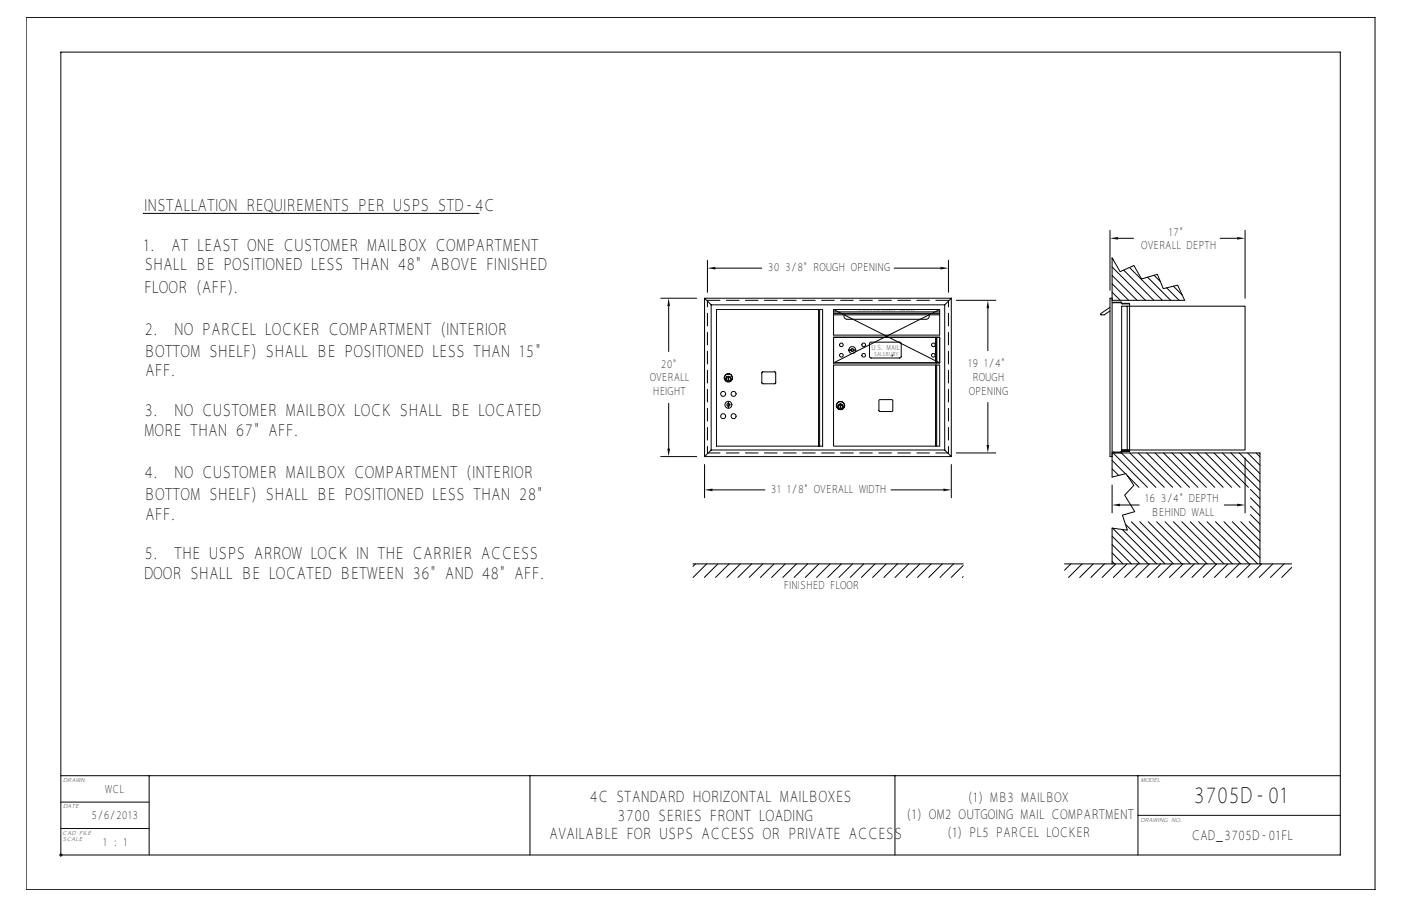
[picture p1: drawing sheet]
<svg xmlns="http://www.w3.org/2000/svg" width="432mm" height="279mm" viewBox="0 0 432 279" stroke-linecap="round" stroke-linejoin="round" font-family="sans-serif">
<g fill="none" stroke="#000" stroke-width=".31">
<path d="M8.1 5.4h415.7v269h-415.7zM44.4 65.8h-.3h103.7M342.1 71v18.5M342.8 79.7l.3 .3M344.6 73.5h4.7M376.1 73.5h5.2M383.7 71v21M203.6 92h11.1M206.1 94.4v14M217.2 92l2 2M218 80.2v10M219.2 94v44.8"/>
<path d="M219.2 94h72M220.5 82.7h14.3M220.8 95.4h32.7v42.2h-32.7zM252.3 95.4v42.2M252.6 95.4v42.2M256.9 97.1h32.7M256.9 95.4h32.7M256.9 96.2h32.7M256.9 96.6h32.7M256.9 95.4l32.7 16.5M256.9 95.4v7.9h32.7v-7.9M260.2 97.1a.95 .95 0 0 0 .9 1.4h24.4a.95 .95 0 0 0 .8-1.4"/>
<path d="M275.6 82.7h14.3M289.6 95.4l-32.7 16.5M291.2 94v44.8M292.3 80.2v10M293.2 92h-76v48.8M293.2 92v48.8M293.2 92l-2 2M294.8 92.6h12.1M304.5 95.1v13.1M342.1 94.8l-2.9 2.1 1.1 .2 1.8-1.2M342.8 93.4l2.9-.2v.5h2.5M342.8 92.6h22.3l-2.1-4.7-4.5 1.1-1.8-4.4-4.9 1.4-2.3-4.1-4.3 1.9-2.4-4.3v67.6l4.2-1 2.5 3.6-2.9 3 3.2 5.1-3.9 1.1 1.6 4.6-4.7-.6v11"/>
<path d="M342.8 92h-.7v48.8h.7M342.8 90.1l2.5 2.5M342.8 87.5l5.1 5.1M342.8 84.9l7.6 7.7M342.8 82.3l10.2 10.3M343.3 93.4v-.2h2.1v.2M345.7 94.4h38v44.4h-38zM346 93.7v-.1h2.1l.1 45.5M346.3 83.3l9.3 9.3M347.4 94.4v44.4M348.1 82.5l10.1 10.1M353.7 85.5l7.1 7.1"/>
<path d="M355.7 84.9l1.9 1.9M359.6 88.8l3.8 3.8M361.7 88.3l2.7 2.7M224.4 116.6l.2 .7zM234.9 114.8h4.1v3.5h-4.1zM256.9 112.6h32.7v25h-32.7zM256.9 111.9v-7.9h32.7v7.9M256.9 111.9h32.7M261.6 108h2.2M268.1 105.7l9.4-.2 .3 .5-.1 4.1-.4 .3h-9l-.3-.5zM275.2 109.5l-.3 .3M288.4 104v7.9"/>
<path d="M288.4 112.6v25M288.7 104v7.9M288.7 112.6v25M206.1 124.4v14M219.2 138.8h72M219.2 138.8l-2 2M224.5 123.8v2.1M258.6 125.1h.9M259 125.1l.1 .8zM259.1 124.6v1M271 123.3h4.1v3.5h-4.1zM291.2 138.8l2 2"/>
<path d="M294.8 139.7h12.1M304.5 124.1v13.1M342.8 139.7h45.5v34.2M343 139.7l10.6 10.6M343.3 139.4v.2h2.1v-.2M345.6 139.7l10.6 10.6M345.7 138.8h2.5M346 139.1v.1h2.1v-.1M348.2 139.1h-2.5v.5l-2.9-.2M348.2 139.7l10.6 10.6M350.8 139.7l10.6 10.6M353.4 139.7l10.6 10.6"/>
<path d="M356 139.7l10.6 10.6M358.6 139.7l10.6 10.6M361.2 139.7l10.6 10.6M363.8 139.7l10.6 10.6M366.4 139.7l10.6 10.6M369 139.7l10.6 10.6M371.6 139.7l10.6 10.6M374.2 139.7l10.6 10.6M376.8 139.7l11.5 11.6M379.4 139.7l8.9 9M382 139.7l6.3 6.4M384.5 139.7l3.8 3.8"/>
<path d="M387.1 139.7l1.2 1.2M203.6 140.8h11.1M217.2 140.8h76M217.2 143.3v10.2M219.6 151.1h16.1M274.6 151.1h16.2M293.2 143.3v10.2M342.8 149.6v8.6M342.8 144.6l2 2M342.8 142l4.1 4.1M345.2 155.7h5.9M347.4 146.7l3.7 3.6"/>
<path d="M377.3 155.7h4M383.7 141.2v17M385.4 158.7l2.9 2.9M385.4 156.1l2.9 2.9M385.4 153.5l2.9 2.9M385.4 150.9l2.9 2.9M213.6 173.9h83.3M214.3 173.9l-.7 .8M217.8 173.9l-4.2 4.2M221.3 173.9l-4.2 4.2M224.7 173.9l-4.2 4.2M228.2 173.9l-4.2 4.2"/>
<path d="M231.6 173.9l-4.2 4.2M235.1 173.9l-4.2 4.2M238.5 173.9l-4.1 4.2M242 173.9l-4.2 4.2M245.5 173.9l-4.2 4.2M248.9 173.9l-4.2 4.2M252.4 173.9l-4.2 4.2M255.8 173.9l-4.1 4.2M259.3 173.9l-4.2 4.2M262.8 173.9l-4.2 4.2M266.2 173.9l-4.2 4.2M269.7 173.9l-4.2 4.2"/>
<path d="M273.1 173.9l-4.1 4.2M276.6 173.9l-4.2 4.2M280.1 173.9l-4.2 4.2M283.5 173.9l-4.2 4.2M287 173.9l-4.2 4.2M290.4 173.9l-4.2 4.2M293.9 173.9l-4.2 4.2M296.9 174.4l-3.7 3.7M296.9 177.8l-.3 .3M328.1 173.9h70M330 173.9l-1.9 2M333.5 173.9l-4.2 4.2"/>
<path d="M337 173.9l-4.2 4.2M340.4 173.9l-4.2 4.2M342.8 173.1l.7 .8M342.8 170.5l3.3 3.4M342.8 167.9l5.9 6M342.8 165.3l8.5 8.6M342.9 162.9l11 11M343.9 173.9l-4.2 4.2M345.9 163.3l10.6 10.6M346.9 161.7l12.2 12.2M347.3 173.9l-4.2 4.2M348.7 160.9l13 13"/>
<path d="M350.8 173.9l-4.2 4.2M351.3 160.9l13 13M353.9 160.9l13 13M354.2 173.9l-4.1 4.2M356.5 160.9l13 13M357.7 173.9l-4.2 4.2M359.1 160.9l13 13M361.2 173.9l-4.2 4.2M361.7 160.9l13 13M364.3 160.9l13 13M364.6 173.9l-4.2 4.2M366.8 160.9l13.1 13"/>
<path d="M368.1 173.9l-4.2 4.2M369.4 160.9l13 13M371.5 173.9l-4.1 4.2M372 160.9l13 13M374.6 160.9l13 13M375 173.9l-4.2 4.2M377.2 160.9l11.1 11.1M378.5 173.9l-4.2 4.2M379.8 160.9l8.5 8.5M381.9 173.9l-4.2 4.2M382.4 160.9l5.9 5.9M385 160.9l3.3 3.3"/>
<path d="M385.4 173.9l-4.2 4.2M388.8 173.9l-4.1 4.2M392.3 173.9l-4.2 4.2M395.8 173.9l-4.2 4.2M398.1 175l-3.1 3.1M18.8 239.2h144.5M46 239.2v24.5M163.3 239.2h112.5v24.5M163.3 239.2v24.5M275.8 239.2h137.3M350.7 239.2v24.5M18.8 255.5h27.2"/>
<path d="M18.8 247.4h27.2M53.8 243.6l1-.6 .9-.2h55.3a2.68 2.68 0 0 1 2.6 2.7v6.3a2.68 2.68 0 0 1-2.6 2.7h-55.3a2.68 2.68 0 0 1-2.7-2.7v-6.7zM54.1 243.9l.9-.6 .7-.1h55.3a2.3 2.3 0 0 1 2.3 2.3v6.3a2.3 2.3 0 0 1-2.3 2.3h-55.3a2.3 2.3 0 0 1-2.3-2.3v-6.7zM54.3 244.2l1.4-.6h55.3a1.91 1.91 0 0 1 1.9 1.9v6.3a1.91 1.91 0 0 1-1.9 1.9h-55.3a1.91 1.91 0 0 1-1.9-1.9v-6.3zM55 244.8l.7-.3h55.3l.6 .3 .3 .7v6.3l-.3 .7-.6 .3h-55.3l-.7-.3-.3-.7v-6.3zM55.1 249.8h1.2M55.1 249.4h5.9M55.1 246h56.5M55.1 245.6h56.5M55.1 251.7h56.5M55.1 251.4h56.5M55.1 246.4h1.7"/>
<path d="M55.1 246.8h1.4M55.1 247.2h1.3M55.1 247.5h1.2M55.1 247.9h1.2M55.1 248.3h1.2M55.1 248.7h1.4M55.1 249.1h1.6M55.1 250.2h1.3M55.1 250.6h1.4M55.1 251h1.8M55.1 245.2h56.4M55.1 252.1h56.4"/>
<path d="M55.6 244.9h55.5M55.6 252.4h55.5M55.7 244.9l-.4 .2-.2 .4v6.3l.2 .4 .4 .2M56.3 249.4a1.48 1.48 0 0 0 1.4 1.9M56.5 249.4l.2 1.1 .7 .5h3.9a1.52 1.52 0 0 0 1.2-1.4 1.52 1.52 0 0 0-1.2-1.5h-2.9l-.3-.3 .3-.3h2.3l.3 .4h1.5l-.1-1-.5-.5-4.2-.1a1.52 1.52 0 0 0-1.2 1.5 1.52 1.52 0 0 0 1.2 1.5h3l.3 .3-.3 .3h-2.3l-.3-.5M57.7 246.1a1.73 1.73 0 0 0-1.4 1.7 1.73 1.73 0 0 0 1.4 1.7M58.2 249.8h2.6M58.3 247.8h2.4M61.3 246.1a1.54 1.54 0 0 1 1.4 2h-.6l.4 .5 .2 1.1 1.9-3.5M62.2 246.4h2.3M62.3 248.3h1.2M62.5 246.8h1.8"/>
<path d="M62.6 248.7h.7M62.7 247.2h1.4M62.7 249.1h.4M62.7 247.5h1.2M62.7 247.9h1M64.2 251.1l.4-.9h2.7l.5 .9M64.2 251h3.5M64.4 250.6h3.1M64.8 246.3h2.4l2.5 4.7h-1.7l-.7-1.1h-2.7l-.6 1.1h-1.8zM66 247.3l.7 1.4h-1.5zM66 247.7l.3 .6h-.6zM67.3 246.2l2.4 4.4v-4.3"/>
<path d="M67.5 246.4h2.2M67.7 246.8h2M67.9 247.2h1.8M68.1 247.5h1.6M68.3 247.9h1.4M68.5 248.3h1.2M68.7 248.7h1M68.9 249.1h.8M69.1 249.4h.6M69.3 249.8h.4M69.9 246.3h1.5v3.6h3.9v1.1h-5.4zM71.6 246.8h3.9"/>
<path d="M71.6 247.2h3.7M71.6 247.5h3.7M71.6 247.9h3.7M71.6 248.3h3.7M71.6 248.7h3.8M75.5 251v-.4l.5 .5 .7 .2M75.8 246.4h-4.2v3h3.7M75.8 246.6l.9-.3h3.9l.7 .6 .2 1h-1.6l-.3-.4h-2.3l-.3 .3 .3 .3h3a1.52 1.52 0 0 1 1.2 1.5 1.52 1.52 0 0 1-1.2 1.4l-4.2-.1-.5-.4-.1-1.1h1.5l.3 .5h2.3l.3-.3-.3-.3h-2.9a1.56 1.56 0 0 1-.9-2.7zM76.7 246.1a1.75 1.75 0 0 0-1.5 1.2 1.75 1.75 0 0 0 .5 1.8h-4.1M77.2 249.8h2.6M77.4 249.4h2.2M77.5 247.5h2.1"/>
<path d="M77.5 247.9h2.1M80.3 246.1a1.54 1.54 0 0 1 1.4 2h-.7a1.77 1.77 0 0 1 .7 1.8 1.77 1.77 0 0 1-1.4 1.4M81.1 251h1.1M81.2 246.4h1M81.3 248.3h.9M81.5 250.6h.7M81.5 246.8h.7M81.5 248.7h.7M81.6 250.2h.6M81.6 247.2h.6M81.7 249.1h.5M81.7 249.8h.5"/>
<path d="M81.7 249.4h.5M81.7 247.5h.5M81.7 247.9h.5M82.2 246.3v4.7M84 247.4h2.6l.3 .4-.3 .3h-2.6zM84 249.2h2.6l.3 .4-.3 .3h-2.6zM84.2 247.6l2.5 .1-2.5 .2zM84.2 249.4l2.5 .2-2.5 .1zM87.1 246.1a1.62 1.62 0 0 1 1.3 2.4 1.69 1.69 0 0 1-1.2 2.8M87.1 246.3a1.44 1.44 0 0 1 1 2.3 1.49 1.49 0 0 1-.9 2.4h-4.8v-4.7h4.8M88 246.4h1.2M88.1 251h1.7"/>
<path d="M88.3 246.8h.9M88.4 250.6h1M88.5 248.3h.7M88.5 248.7h.7M88.5 247.2h.7M88.5 247.9h.7M88.5 247.5h.7M88.6 250.2h.7M88.6 249.1h.6M88.6 249.8h.6M88.6 249.4h.6M89.2 246.3v3.6a1.4 1.4 0 0 0 1.4 1.4"/>
<path d="M89.4 246.3h1.6v3.3l.3 .3 3-.1 .1-3.5h1.5l-.1 4.2-.5 .4-.6 .1-4.7-.1-.4-.4-.2-.6zM91.2 246.3l.1 3.4h2.9v-3.4M91.2 249.4h3M91.2 246.4h3M91.2 246.8h3M91.2 247.2h3M91.2 247.5h3M91.2 247.9h3M91.2 248.3h3M91.2 248.7h3M91.2 249.1h3M95.6 251h1.2"/>
<path d="M95.9 250.6h.9M96.1 250.2h.7M96.1 246.3v3.6a1.4 1.4 0 0 1-1.4 1.4M96.1 249.8h.7M96.1 249.4h.7M96.1 246.4h.7M96.1 246.8h.7M96.1 247.2h.7M96.1 247.5h.7M96.1 247.9h.7M96.1 248.3h.7M96.1 248.7h.7"/>
<path d="M96.1 249.1h.7M96.8 246.3v4.7M98.6 247.4h2.7l.2 1.1-.3 .2h-2.6zM98.8 247.6h2.4l.1 .8-2.5 .1zM98.8 247.9h2.5M98.8 248.3h2.5M98.8 250.2h2.5M98.8 250.6h2.5M98.8 251h2.5M101.3 250.2l-2.5-.1v.9M101.3 250.2v.8M101.8 246.1a1.4 1.4 0 0 1 1.4 1.4v1.1l1.6 .1"/>
<path d="M102.9 246.4l2.7 3.2v1.4M103 248.6v.2a.48 .48 0 0 0-.3 .5 .48 .48 0 0 0 .3 .4v1.3h-1.5v-.9l-.3-.2h-2.6v1.1h-1.6v-4.7h4.8l.9 .3a2.15 2.15 0 0 1 .3 2M103 246.3h2l1.6 1.8 1.6-1.8h2l-2.8 3.2v1.5h-1.6v-1.5zM103.1 249.4h2.4M103.1 249.1h2.1M103.2 247.2h.3M103.2 249.8h2.4M103.2 248.6l-.2 .7 .2 1.7M103.2 247.5h.6M103.2 247.9h1M103.2 248.3h1.3M103.2 250.2h2.4"/>
<path d="M103.2 250.6h2.4M103.2 251h2.4M105.2 246.1l1.4 1.6 1.4-1.6M105.4 246.4h2.4M105.8 246.8h1.7M106.1 247.2h1M106.4 247.5h.4M107.6 249.8h4M107.6 250.2h4M107.6 250.6h4M107.6 251h4M107.7 249.4h3.9"/>
<path d="M108 249.1h3.6M108.4 248.7h3.2M108.7 248.3h2.9M109 247.9h2.6M109.4 247.5h2.2M109.7 247.2h1.9M110 246.8h1.6M111 244.9l.4 .2 .2 .4v6.3l-.2 .4-.4 .2M111.6 246.4h-1.2l-2.8 3.2v1.4M350.7 251.4h62.4M18.3 263.7h394.8v-247.6h-394.3v248.1"/>
<circle cx="224.5" cy="116.5" r="1.19"/>
<circle cx="224.5" cy="116.8" r=".73"/>
<circle cx="224.5" cy="116.8" r=".76"/>
<circle cx="224.5" cy="116.8" r=".7"/>
<circle cx="224.5" cy="116.5" r="1.28"/>
<circle cx="259.3" cy="106.4" r=".56"/>
<circle cx="259.3" cy="109.6" r=".56"/>
<circle cx="262.7" cy="108" r=".46"/>
<circle cx="262.7" cy="108" r="1.07"/>
<circle cx="266.2" cy="106.4" r=".56"/>
<circle cx="266.2" cy="109.6" r=".56"/>
<circle cx="287.7" cy="106.4" r=".56"/>
<circle cx="287.7" cy="109.6" r=".56"/>
<circle cx="222.9" cy="121.5" r=".76"/>
<circle cx="222.9" cy="128.3" r=".76"/>
<circle cx="224.5" cy="124.8" r=".46"/>
<circle cx="224.5" cy="124.8" r="1.07"/>
<circle cx="226.1" cy="121.5" r=".76"/>
<circle cx="226.1" cy="128.3" r=".76"/>
<circle cx="259.1" cy="125.4" r=".76"/>
<circle cx="259.1" cy="125.1" r="1.19"/>
<circle cx="259.1" cy="125.1" r="1.28"/>
<circle cx="259.1" cy="125.4" r=".7"/>
<circle cx="259.1" cy="125.4" r=".73"/>
</g>
<path d="M342.1 73.5l2.5-.4v.8zM381.3 73.1l2.4 .4-2.4 .4zM206.1 92l.4 2.4h-.8zM218 82.7l2.5-.4v.8zM289.9 82.3l2.4 .4-2.4 .4zM304.5 92.6l.4 2.5h-.8zM205.7 138.4h.8l-.4 2.4zM304.1 137.2h.8l-.4 2.5zM217.2 151.1l2.4-.4v.8zM290.8 150.7l2.4 .4-2.4 .4zM342.8 155.7l2.4-.4v.8zM381.3 155.3l2.4 .4-2.4 .4z" fill="#000"/>
<path d="M218 92.6h74.3M218 139.7h74.3" fill="none" stroke="#000" stroke-width=".31" stroke-dasharray="3.9 2"/>
<path d="M218 139.7v-47.1M292.3 139.7v-47.1" fill="none" stroke="#000" stroke-width=".31" stroke-dasharray="3.9 2" stroke-dashoffset="1.9"/>
<path d="M47.5 240.4h113.3v21.4h-113.3z" fill-rule="evenodd" fill="#fff"/>
<text font-size="6.9" x="367.8" y="247.8">3705D-01</text>
<g font-size="5.2">
<text x="44.4" y="65.1">INSTALLATION REQUIREMENTS PER USPS STD-4C</text>
<text x="44.1" y="77.3">1.</text>
<text x="52.8" y="77.3">AT LEAST ONE CUSTOMER MAILBOX COMPARTMENT</text>
<text x="44.5" y="83.4">SHALL BE POSITIONED LESS THAN 48&quot; ABOVE FINISHED</text>
<text x="44.4" y="90.2">FLOOR (AFF).</text>
<text x="44.5" y="103.2">2.</text>
<text x="53.7" y="103.2">NO PARCEL LOCKER COMPARTMENT (INTERIOR</text>
<text x="44.4" y="110">BOTTOM SHELF) SHALL BE POSITIONED LESS THAN 15&quot;</text>
<text x="44.8" y="116.1">AFF.</text>
<text x="44.5" y="128.3">3.</text>
<text x="53.7" y="128.3">NO CUSTOMER MAILBOX LOCK SHALL BE LOCATED</text>
<text x="44.4" y="134.4">MORE THAN 67&quot; AFF.</text>
<text x="44.5" y="147.4">4.</text>
<text x="53.7" y="147.4">NO CUSTOMER MAILBOX COMPARTMENT (INTERIOR</text>
<text x="44.4" y="154.2">BOTTOM SHELF) SHALL BE POSITIONED LESS THAN 28&quot;</text>
<text x="44.8" y="160.3">AFF.</text>
<text x="44.5" y="172.5">5.</text>
<text x="53.7" y="172.5">THE USPS ARROW LOCK IN THE CARRIER ACCESS</text>
<text x="44.4" y="178.6">DOOR SHALL BE LOCATED BETWEEN 36&quot; AND 48&quot; AFF.</text>
</g>
<g font-size="4.8">
<text x="181.8" y="247.5">4C STANDARD HORIZONTAL MAILBOXES</text>
<text x="190.4" y="253.2">3700 SERIES FRONT LOADING</text>
<text x="169.2" y="258.9">AVAILABLE FOR USPS ACCESS OR PRIVATE ACCESS</text>
</g>
<g font-size="4.1">
<text x="298.3" y="247.3">(1) MB3 MAILBOX</text>
<text x="279.4" y="252.7">(1) OM2 OUTGOING MAIL COMPARTMENT</text>
<text x="291.9" y="258.2">(1) PL5 PARCEL LOCKER</text>
<text x="367.2" y="259">CAD_3705D-01FL</text>
</g>
<g font-size="3.5">
<text x="351.7" y="76.7">OVERALL DEPTH</text>
<text x="360.2" y="72.7">17&quot;</text>
<text x="236.7" y="83.5">30 3/8&quot; ROUGH OPENING</text>
<text x="203.7" y="113.5">20&quot;</text>
<text x="298.3" y="113.3">19 1/4&quot;</text>
<text x="200.2" y="117.6">OVERALL</text>
<text x="299.8" y="117.6">ROUGH</text>
<text x="201.2" y="121.7">HEIGHT</text>
<text x="298.6" y="121.7">OPENING</text>
<text x="237.6" y="151.9">31 1/8&quot; OVERALL WIDTH</text>
<text x="352.8" y="154.9">16 3/4&quot; DEPTH</text>
<text x="354.9" y="159.2">BEHIND WALL</text>
<text x="241.6" y="181.7">FINISHED FLOOR</text>
<text x="32.4" y="244.5">WCL</text>
<text x="28.2" y="252.6">5/6/2013</text>
<text x="31.7" y="260.8">1 : 1</text>
</g>
<text font-size="2.2" x="268.6" y="107.8">U.S. MAIL</text>
<g font-size="1.8">
<text x="19.5" y="241.2">DRAWN</text>
<text x="351.5" y="241.2">MODEL</text>
<text x="19.5" y="249.3">DATE</text>
<text x="19.2" y="257.5">CAD FILE</text>
<text x="351.5" y="253.4">DRAWING NO.</text>
<text x="19.3" y="259.5">SCALE</text>
</g>
<text font-size="1.7" x="269.4" y="109.8">SALSBURY</text>
<g font-size=".5">
<text x="264.7" y="96">OUTGOING</text>
<text x="277.4" y="96">MAIL</text>
</g>
</svg>
